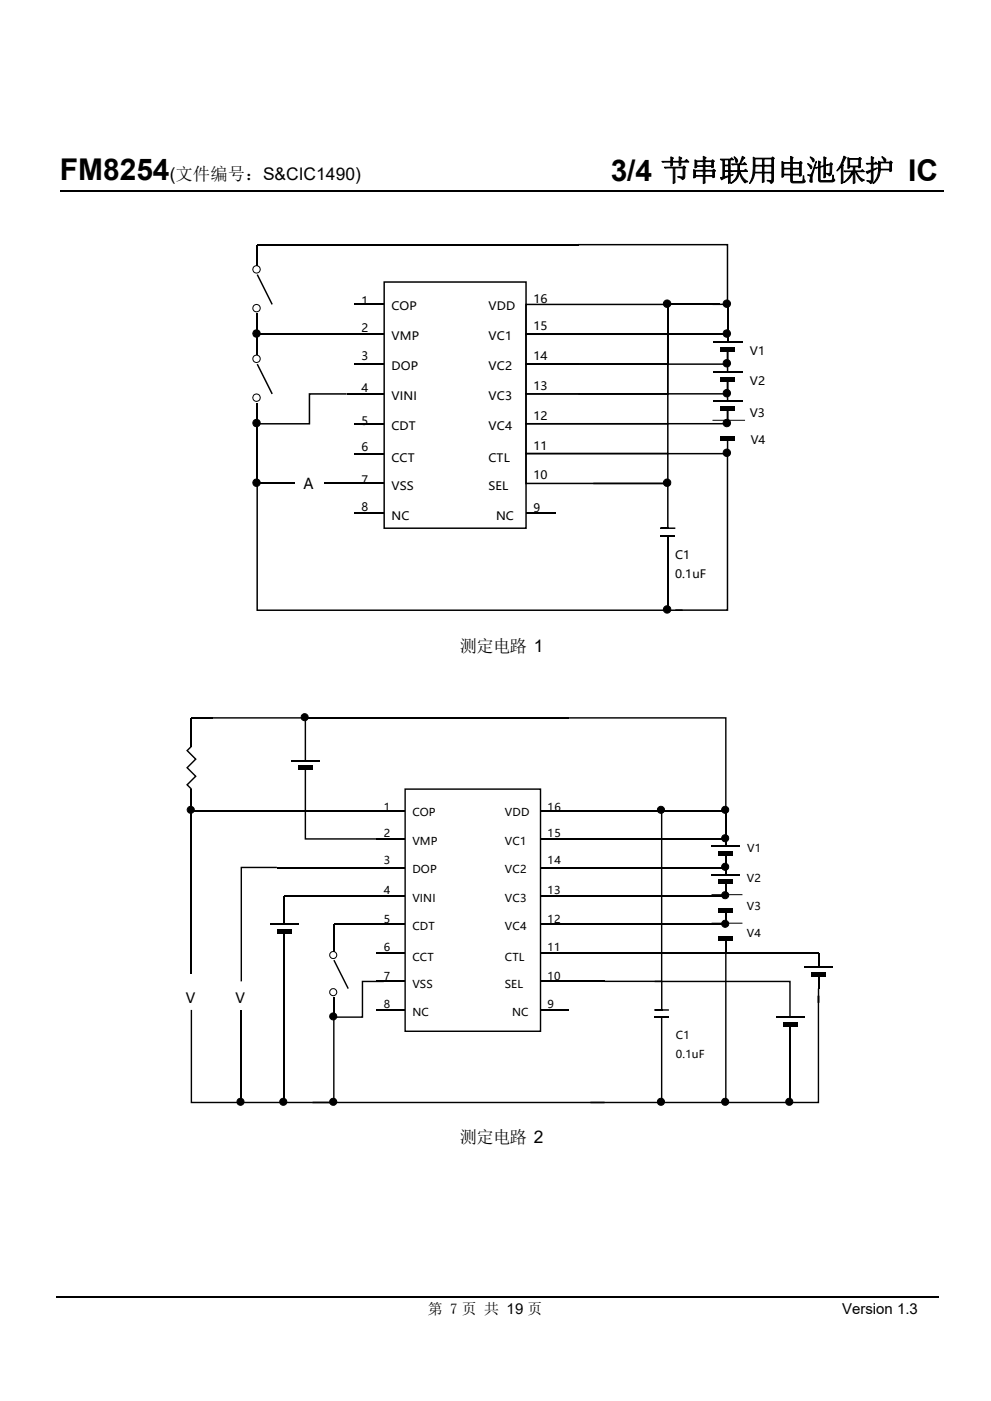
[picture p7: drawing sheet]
<svg xmlns="http://www.w3.org/2000/svg" width="210mm" height="297mm" viewBox="0 0 210 297" stroke-linecap="round" stroke-linejoin="round" font-family="sans-serif">
<path d="M12 274.9h187" fill="none" stroke="#000" stroke-width=".35"/>
<path d="M12.7 40.5h187.3" fill="none" stroke="#000" stroke-width=".25"/>
<g fill="#000">
<path d="M54.4 58.3l.3-.1 3.1 6.3-.2 .1zM122.6 51.7h31.8v13h-3.3v-.3h3.1l-.1 .1v-12.6l.1 .1h-31.6zM54.4 77.3l.3-.2 3.1 6.3-.2 .2zM122.6 77h19l-.2 .2v-6.3h.3v12.8h-19.1v-.4h19l-.2 .2v-12.6h.3v6.4h-19.1zM141.6 77h12.6l-.1 .2v-3.2h.3v4.8h-.3v-4.8h.3v3.4h-12.8zM152.6 73.6h3.2v.9h-3.2zM152.6 79.9h3.2v.9h-3.2zM154.1 70.9h.3v1.6h-.3zM54.5 89.7h11.1l-.2 .2v-6.5h8.1v.3h-7.9l.2-.2v6.5h-11.3zM141.6 83.3h12.6l-.1 .2v-3.2h.3v4.8h-.3v-4.8h.3v3.4h-12.8zM141.6 89.7h12.6l-.1 .1v-3.1h.3v3.1h-.3v-3.1h.3v3.3h-12.8zM141.6 96h12.6l-.1 .2v-3.2h.3v3.3h-12.8z"/>
<path d="M152.6 86.2h3.2v1h-3.2zM152.6 92.5h3.2v1h-3.2zM154.1 96.2h.3v33.3h-11.3v-.3h11.1l-.1 .2zM54.4 102.5h.3v26.9l-.2-.2h90.2v.3h-90.3zM125.7 102.3h16v9.8h-1.7v-.3h3.2v.3h-3.2v-.3h1.6l-.2 .2v-9.5l.2 .2h-15.9zM39.5 159.1l1-1 .2 .2-.9 .9v-.2l1.9 2-1.9 1.9v-.2l1.9 1.9-1.9 1.9v-.2l.9 .9-.2 .2-1-1 1.9-1.9v.2l-1.9-1.9 1.9-2v.3zM120.6 152.1h33.4v19.8h-.3v-19.7l.2 .2h-33.3zM63.2 162.3h3.1v.9h-3.1zM43.6 152.1h21.3v9.2h-.3v-9.1l.1 .2h-21.1zM64.6 162.8h.3v15.1l-.2-.2h15.1v.3h-15.2zM140.1 171.8h.3v36.4h-12.2v-.3h12.1l-.2 .2zM153.7 177.9h.3v1.5h-.3z"/>
<path d="M58.7 197.1h3v.9h-3zM152.4 180.5h3v.9h-3zM152.4 186.5h3v.9h-3zM152.4 192.5h3v.9h-3zM152.4 198.6h3v.9h-3zM153.7 182.4h.3v1.5h-.3zM153.7 180.9h.3v1.5h-.3zM153.7 183.9h.3v1.5h-.3zM40.4 214.1h.3v19.7l-.1-.2h25.7v.3h-25.9zM51 183.8h7.7v.3h-7.5l.1-.2v24.2h-.3zM76.7 207.9h4.7v.3h-4.6l.2-.1v7.7h-6.2v-.3h6l-.1 .2zM70.6 215.6h.3v18.3h-4.6v-.3h61.9v.3h-3v-.3h3v.3h-61.9v-.3h4.5l-.2 .2z"/>
<path d="M70.7 203.6l.2-.1 3.1 6-.3 .2zM138.8 207.9h28.8v7.8h-.3v-7.6l.2 .1h-28.7zM140.1 215.6h.3v18.3h-12.2v-.3h12.1l-.2 .2zM140.1 208.1h.3v6.2h-1.6v-.3h3v.3h-3v-.3h1.5l-.2 .1zM166 216.7h3v.9h-3zM172 206.1h3v.9h-3zM173.3 211.1h.3v22.8h-19.7v-.3h19.6l-.2 .2zM173.4 209.6h.3v3h-.3v-1.5h.3v1.5h-.3zM153.7 202h.3v31.9h-13.7v-.3h13.6l-.2 .2z"/>
<path d="M53.5 57.1a.9 .9 0 0 1 1.8 0 .9 .9 0 0 1-1.8 0zM53.7 57.1a.7 .7 0 0 0 1.4 0 .7 .7 0 0 0-1.4 0z"/>
<path d="M81.6 59.8v52.2l-.2-.2h30.1l-.1 .2v-52.2l.1 .2h-30.1zM81.3 59.6h30.4v52.5h-30.4z"/>
<path d="M53.5 65.3a.9 .9 0 0 1 1.8 0 .9 .9 0 0 1-1.8 0zM53.7 65.3a.7 .7 0 0 0 1.4 0 .7 .7 0 0 0-1.4 0z"/>
<path d="M53.5 76.1a.9 .9 0 0 1 1.8 0 .9 .9 0 0 1-1.8 0zM53.7 76.1a.7 .7 0 0 0 1.4 0 .7 .7 0 0 0-1.4 0z"/>
<path d="M53.5 70.7a.9 .9 0 0 1 1.8 0 .9 .9 0 0 1-1.8 0zM53.7 70.7a.7 .7 0 0 0 1.4 0 .7 .7 0 0 0-1.4 0z"/>
<path d="M111.5 71l.2-.1v6.3l-.2-.2h30.1l-.2 .2v-6.3l.2 .1zM111.3 70.7h30.4v6.6h-30.4z"/>
<path d="M111.5 64.7l.2-.2v6.4l-.2-.2h30.1l-.2 .2v-6.4l.2 .2zM111.3 64.4h30.4v6.6h-30.4z"/>
<path d="M140.5 64.4a.9 .9 0 0 1 1.8 0 .9 .9 0 0 1-1.8 0zM140.7 64.4a.7 .7 0 0 0 1.4 0 .7 .7 0 0 0-1.4 0z"/>
<path d="M153.2 77a.9 .9 0 0 1 1.8 0 .9 .9 0 0 1-1.8 0zM153.4 77a.7 .7 0 0 0 1.4 0 .7 .7 0 0 0-1.4 0z"/>
<path d="M153.2 64.4a.9 .9 0 0 1 1.8 0 .9 .9 0 0 1-1.8 0zM153.4 64.4a.7 .7 0 0 0 1.4 0 .7 .7 0 0 0-1.4 0z"/>
<path d="M153.2 70.7a.9 .9 0 0 1 1.8 0 .9 .9 0 0 1-1.8 0zM153.4 70.7a.7 .7 0 0 0 1.4 0 .7 .7 0 0 0-1.4 0z"/>
<path d="M53.5 84.3a.9 .9 0 0 1 1.8 0 .9 .9 0 0 1-1.8 0zM53.7 84.3a.7 .7 0 0 0 1.4 0 .7 .7 0 0 0-1.4 0z"/>
<path d="M53.5 89.7a.9 .9 0 0 1 1.8 0 .9 .9 0 0 1-1.8 0zM53.7 89.7a.7 .7 0 0 0 1.4 0 .7 .7 0 0 0-1.4 0z"/>
<path d="M111.5 90l.2-.2v6.4l-.2-.2h30.1l-.2 .2v-6.4l.2 .2zM111.3 89.7h30.4v6.6h-30.4z"/>
<path d="M111.5 83.7l.2-.2v6.4l-.2-.2h30.1l-.2 .2v-6.4l.2 .2zM111.3 83.4h30.4v6.6h-30.4z"/>
<path d="M111.5 77.3l.2-.1v6.3l-.2-.1h30.1l-.2 .1v-6.3l.2 .1zM111.3 77h30.4v6.7h-30.4z"/>
<path d="M153.2 96a.9 .9 0 0 1 1.8 0 .9 .9 0 0 1-1.8 0zM153.4 96a.7 .7 0 0 0 1.4 0 .7 .7 0 0 0-1.4 0z"/>
<path d="M153.2 83.4a.9 .9 0 0 1 1.8 0 .9 .9 0 0 1-1.8 0zM153.4 83.4a.7 .7 0 0 0 1.4 0 .7 .7 0 0 0-1.4 0z"/>
<path d="M153.2 89.7a.9 .9 0 0 1 1.8 0 .9 .9 0 0 1-1.8 0zM153.4 89.7a.7 .7 0 0 0 1.4 0 .7 .7 0 0 0-1.4 0z"/>
<path d="M53.5 102.3a.9 .9 0 0 1 1.8 0 .9 .9 0 0 1-1.8 0zM53.7 102.3a.7 .7 0 0 0 1.4 0 .7 .7 0 0 0-1.4 0z"/>
<path d="M111.5 96.3l.2-.1v6.3l-.2-.2h30.1l-.2 .2v-6.3l.2 .1zM111.3 96h30.4v6.7h-30.4z"/>
<path d="M140.5 102.3a.9 .9 0 0 1 1.8 0 .9 .9 0 0 1-1.8 0zM140.7 102.3a.7 .7 0 0 0 1.4 0 .7 .7 0 0 0-1.4 0z"/>
<path d="M140.5 129.2a.9 .9 0 0 1 1.8 0 .9 .9 0 0 1-1.8 0zM140.7 129.2a.7 .7 0 0 0 1.4 0 .7 .7 0 0 0-1.4 0z"/>
<path d="M63.7 152.1a.9 .9 0 0 1 1.8 0 .9 .9 0 0 1-1.8 0zM63.9 152.1a.65 .65 0 0 0 1.3 0 .65 .65 0 0 0-1.3 0z"/>
<path d="M39.6 171.7a.86 .86 0 0 1 1.7 0 .86 .86 0 0 1-1.7 0zM39.8 171.7a.65 .65 0 0 0 1.3 0 .65 .65 0 0 0-1.3 0z"/>
<path d="M85.9 167.5l.1-.2v51.4l-.1-.2h28.7l-.2 .2v-51.4l.2 .2zM85.7 167.2h29v51.6h-29z"/>
<path d="M139.3 171.7a.86 .86 0 0 1 1.7 0 .86 .86 0 0 1-1.7 0zM139.5 171.7a.65 .65 0 0 0 1.3 0 .65 .65 0 0 0-1.3 0z"/>
<path d="M152.9 171.7a.86 .86 0 0 1 1.7 0 .86 .86 0 0 1-1.7 0zM153.1 171.7a.65 .65 0 0 0 1.3 0 .65 .65 0 0 0-1.3 0z"/>
<path d="M152.9 177.7a.87 .87 0 0 1 1.7 0 .87 .87 0 0 1-1.7 0zM153.1 177.7a.65 .65 0 0 0 1.3 0 .65 .65 0 0 0-1.3 0z"/>
<path d="M152.9 183.8a.87 .87 0 0 1 1.7 0 .87 .87 0 0 1-1.7 0zM153.1 183.8a.65 .65 0 0 0 1.3 0 .65 .65 0 0 0-1.3 0z"/>
<path d="M152.9 195.9a.87 .87 0 0 1 1.7 0 .87 .87 0 0 1-1.7 0zM153.1 195.9a.65 .65 0 0 0 1.3 0 .65 .65 0 0 0-1.3 0z"/>
<path d="M152.9 189.8a.87 .87 0 0 1 1.7 0 .87 .87 0 0 1-1.7 0zM153.1 189.8a.65 .65 0 0 0 1.3 0 .65 .65 0 0 0-1.3 0z"/>
<path d="M69.8 202.5a.86 .86 0 0 1 1.7 0 .86 .86 0 0 1-1.7 0zM70 202.5a.65 .65 0 0 0 1.3 0 .65 .65 0 0 0-1.3 0z"/>
<path d="M69.8 210.3a.86 .86 0 0 1 1.7 0 .86 .86 0 0 1-1.7 0zM70 210.3a.65 .65 0 0 0 1.3 0 .65 .65 0 0 0-1.3 0z"/>
<path d="M69.8 215.5a.86 .86 0 0 1 1.7 0 .86 .86 0 0 1-1.7 0zM70 215.5a.65 .65 0 0 0 1.3 0 .65 .65 0 0 0-1.3 0z"/>
<path d="M50.1 233.6a.86 .86 0 0 1 1.7 0 .86 .86 0 0 1-1.7 0zM50.3 233.6a.65 .65 0 0 0 1.3 0 .65 .65 0 0 0-1.3 0z"/>
<path d="M59.2 233.6a.86 .86 0 0 1 1.7 0 .86 .86 0 0 1-1.7 0zM59.4 233.6a.65 .65 0 0 0 1.3 0 .65 .65 0 0 0-1.3 0z"/>
<path d="M69.8 233.6a.86 .86 0 0 1 1.7 0 .86 .86 0 0 1-1.7 0zM70 233.6a.65 .65 0 0 0 1.3 0 .65 .65 0 0 0-1.3 0z"/>
<path d="M139.2 233.6a.9 .9 0 0 1 1.8 0 .9 .9 0 0 1-1.8 0zM139.5 233.6a.65 .65 0 0 0 1.3 0 .65 .65 0 0 0-1.3 0z"/>
<path d="M152.9 233.6a.87 .87 0 0 1 1.7 0 .87 .87 0 0 1-1.7 0zM153.1 233.6a.65 .65 0 0 0 1.3 0 .65 .65 0 0 0-1.3 0z"/>
<path d="M166.5 233.6a.86 .86 0 0 1 1.7 0 .86 .86 0 0 1-1.7 0zM166.7 233.6a.65 .65 0 0 0 1.3 0 .65 .65 0 0 0-1.3 0z"/>
</g>
<g fill="none" stroke="#000" stroke-width=".3">
<path d="M45.1 152.2h-4.5v6.1M64.8 152.2h55.8M40.6 167.3v39.3M40.6 171.9h45.3M61.7 161.3h6.1M79.9 177.9h6M114.6 171.9h39.3v6h-39.3M150.8 179.4h6.1M57.2 196h6M58.7 183.9h27.2M60.2 197.5v36.3M85.9 190h-25.7v6"/>
<path d="M85.9 196h-15.1v5.8M114.6 183.9h39.3M150.8 185.4h6.1M153.9 187v3h-39.3M153.9 193v3h-39.3M153.9 199v3.1M51.2 214.1v19.7M70.8 211.4v4.3M79.9 202.1h6M79.9 208.1h6M79.9 214.1h6M114.6 202.1h58.9v3"/>
<path d="M114.6 208.1h13.6M114.6 214.1h6M138.8 215.7h3M164.4 215.7h6.1M167.5 217.2v16.6M170.5 205.1h6M173.5 206.6v3"/>
</g>
<g fill="#000">
<circle cx="54.4" cy="70.7" r=".79"/>
<circle cx="141.4" cy="64.4" r=".8"/>
<circle cx="154.1" cy="64.4" r=".79"/>
<circle cx="154.1" cy="77" r=".79"/>
<circle cx="154.1" cy="70.7" r=".79"/>
<circle cx="54.4" cy="89.7" r=".8"/>
<circle cx="154.1" cy="96" r=".78"/>
<circle cx="154.1" cy="83.4" r=".79"/>
<circle cx="154.1" cy="89.7" r=".8"/>
<circle cx="54.4" cy="102.3" r=".78"/>
<circle cx="141.4" cy="102.3" r=".79"/>
<circle cx="141.4" cy="129.2" r=".8"/>
<circle cx="64.6" cy="152.1" r=".75"/>
<circle cx="40.5" cy="171.7" r=".76"/>
<circle cx="140.1" cy="171.7" r=".77"/>
<circle cx="153.7" cy="177.7" r=".76"/>
<circle cx="153.7" cy="171.7" r=".76"/>
<circle cx="153.7" cy="183.8" r=".75"/>
<circle cx="153.7" cy="189.8" r=".75"/>
<circle cx="153.7" cy="195.9" r=".76"/>
<circle cx="70.6" cy="215.5" r=".75"/>
<circle cx="51" cy="233.6" r=".76"/>
<circle cx="60.1" cy="233.6" r=".76"/>
<circle cx="70.6" cy="233.6" r=".76"/>
<circle cx="140.1" cy="233.6" r=".77"/>
<circle cx="153.7" cy="233.6" r=".76"/>
<circle cx="167.3" cy="233.6" r=".76"/>
</g>
<path d="M151 89.1h6.9M150.8 189.7h6.6M150.8 195.7h6.6" fill="none" stroke="#000" stroke-width=".21"/>
<g fill="none" stroke="#000" stroke-width=".32">
<path d="M122.6 51.9h-68.1v4.4M54.5 70.9h26.9M54.5 66.4v8.9M75.1 64.5h6.3M75.1 77.2h6.3M111.5 77.2h11.1M151.1 72.5h6.3M151.1 78.8h6.3M152.6 64.5h-11v6.4M154.2 64.5v6.4h-42.7M54.5 85.4v17.1h7.9M73.5 83.5h7.9"/>
<path d="M75.1 89.9h6.3M75.1 96.2h6.3M151.1 85.1h6.3M68.8 102.5h12.6M75.1 108.8h6.3M111.5 108.8h6.3M140 113.6h3.2M141.6 113.6v15.8"/>
</g>
<g font-size="6.4">
<text x="12.7" y="38.2">FM8254</text>
<text x="129.5" y="38.3">3/4 节串联用电池保护 IC</text>
</g>
<g font-size="3.7">
<text x="36" y="38.2">(文件编号：S&amp;CIC1490)</text>
<text x="97.5" y="138.2">测定电路 1</text>
<text x="97.5" y="242.3">测定电路 2</text>
</g>
<g font-size="3.2">
<text x="64.3" y="103.7">A</text>
<text x="90.7" y="278.7">第 7 页 共 19 页</text>
<text x="178.5" y="278.6">Version 1.3</text>
</g>
<g font-size="3">
<text x="39.4" y="212.6">V</text>
<text x="50" y="212.6">V</text>
</g>
<g font-size="2.5">
<text x="76.7" y="64.7">1</text>
<text x="83" y="65.8">COP</text>
<text x="103.6" y="65.8">VDD</text>
<text x="113.1" y="64.2">16</text>
<text x="76.7" y="70.4">2</text>
<text x="113.1" y="70">15</text>
<text x="76.7" y="76.4">3</text>
<text x="83" y="72.1">VMP</text>
<text x="103.6" y="72.1">VC1</text>
<text x="113.1" y="76.3">14</text>
<text x="159" y="75.3">V1</text>
<text x="76.7" y="83.2">4</text>
<text x="83" y="78.4">DOP</text>
<text x="103.6" y="78.4">VC2</text>
<text x="113.1" y="82.7">13</text>
<text x="159" y="81.6">V2</text>
<text x="83" y="84.8">VINI</text>
<text x="103.6" y="84.8">VC3</text>
<text x="113.1" y="89">12</text>
<text x="159" y="88.5">V3</text>
<text x="76.7" y="90">5</text>
<text x="76.7" y="95.7">6</text>
<text x="83" y="91.1">CDT</text>
<text x="103.6" y="91.1">VC4</text>
<text x="113.1" y="95.3">11</text>
<text x="159.2" y="94.1">V4</text>
<text x="83" y="97.9">CCT</text>
<text x="103.6" y="97.9">CTL</text>
<text x="113.1" y="101.7">10</text>
<text x="76.7" y="102.7">7</text>
<text x="83" y="103.9">VSS</text>
<text x="103.6" y="103.9">SEL</text>
<text x="76.7" y="108.3">8</text>
<text x="83" y="110.3">NC</text>
<text x="105.2" y="110.3">NC</text>
<text x="113.1" y="108.5">9</text>
<text x="143.1" y="118.5">C1</text>
<text x="143.1" y="122.6">0.1uF</text>
</g>
<g font-size="2.3">
<text x="81.4" y="172">1</text>
<text x="87.4" y="173">COP</text>
<text x="107" y="173">VDD</text>
<text x="116.1" y="172">16</text>
<text x="81.4" y="177.4">2</text>
<text x="87.4" y="179.1">VMP</text>
<text x="107" y="179.1">VC1</text>
<text x="116.1" y="177.4">15</text>
<text x="81.4" y="183.2">3</text>
<text x="87.4" y="185.1">DOP</text>
<text x="107" y="185.1">VC2</text>
<text x="116.1" y="183.2">14</text>
<text x="158.4" y="180.6">V1</text>
<text x="81.4" y="189.6">4</text>
<text x="87.4" y="191.2">VINI</text>
<text x="107" y="191.2">VC3</text>
<text x="116.1" y="189.6">13</text>
<text x="158.3" y="187">V2</text>
<text x="81.4" y="195.7">5</text>
<text x="87.4" y="197.2">CDT</text>
<text x="107" y="197.2">VC4</text>
<text x="116.1" y="195.7">12</text>
<text x="158.3" y="192.9">V3</text>
<text x="81.4" y="201.7">6</text>
<text x="87.4" y="203.7">CCT</text>
<text x="107" y="203.7">CTL</text>
<text x="116.1" y="201.7">11</text>
<text x="158.3" y="198.6">V4</text>
<text x="81.4" y="207.7">7</text>
<text x="87.4" y="209.4">VSS</text>
<text x="107" y="209.4">SEL</text>
<text x="116.1" y="207.7">10</text>
<text x="81.4" y="213.8">8</text>
<text x="87.4" y="215.4">NC</text>
<text x="108.5" y="215.4">NC</text>
<text x="116.1" y="213.8">9</text>
<text x="143.3" y="220.3">C1</text>
<text x="143.3" y="224.3">0.1uF</text>
</g>
</svg>
